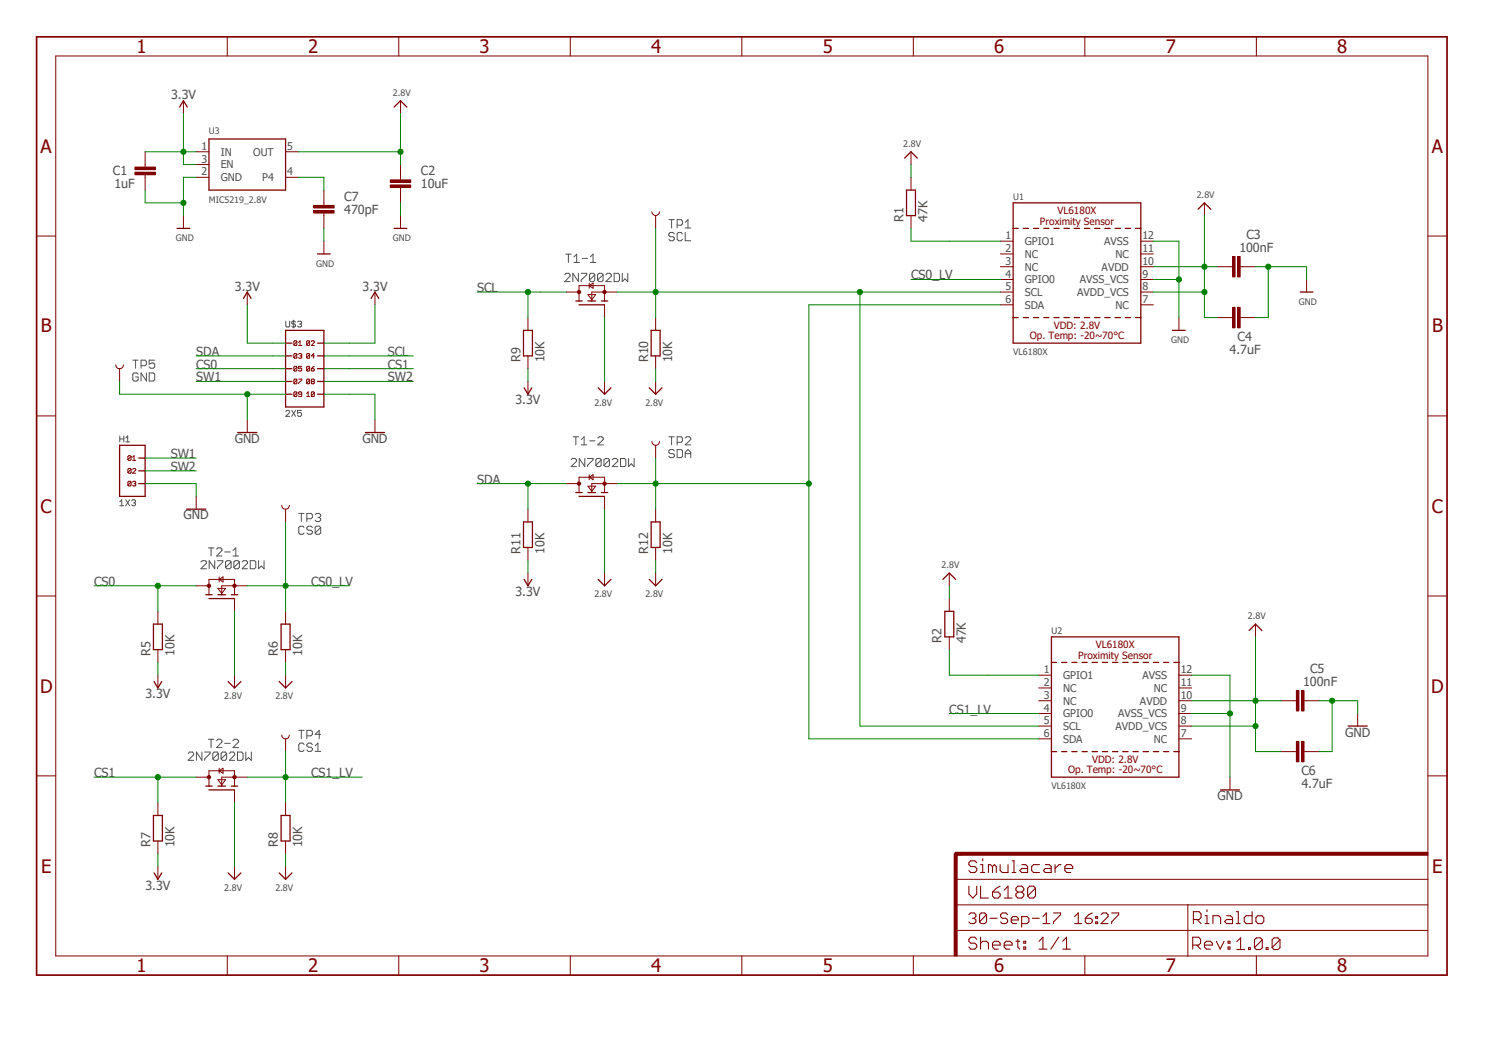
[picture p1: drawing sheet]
<svg xmlns="http://www.w3.org/2000/svg" width="297mm" height="210mm" viewBox="0 0 297 210" stroke-linecap="round" stroke-linejoin="round" font-family="sans-serif">
<path d="M7 7l281.2 187.3M288.2 7l-281.2 187.3" fill="none" stroke="#fff" stroke-width=".2"/>
<g fill="none" stroke="#505050" stroke-width=".2">
<path d="M112.4 54.7l.2-.3h.6l.2 .3v.2l-1 1.1h1M112.6 50.5h1M113.1 50.5v1.7M114.2 51.1l.5-.6v1.7M114.2 52.2h1.1M115.1 54.4v1.6l-1.1-1.6v1.6M115.6 54.4h1.1v.3l-1.1 1v.3M115.8 51.4h1.1M117.4 51.1l.6-.6v1.7M117.4 52.2h1.1M118.3 54.7v1l-.2 .3h-.6l-.2-.3M118.3 54.7l-.2-.3h-.6l-.2 .3v1"/>
<path d="M118.3 54.7l-1 1M120 54.7v1l-.3 .3h-.5l-.3-.3M120 54.7l-.3-.3h-.5l-.3 .3v1M120 54.7l-1.1 1M120.5 54.7l.3-.3h.5l.3 .3v.2l-1.1 1.1h1.1M122.2 54.4h.8l.2 .3v1l-.2 .3h-.8zM123.8 54.4v1.6l.5-.5 .6 .5v-1.6M133.1 43.7h1.1M133.6 43.7v1.6M134.2 46.5l-.3-.3h-.6l-.2 .3v.3l.2 .3h.6l.3 .2v.3l-.3 .3h-.6l-.2-.3M134.7 44.8h.8l.3-.3v-.5l-.3-.3h-.8v1.6M135.8 46.5l-.3-.3h-.5l-.3 .3v1.1l.3 .3h.5l.3-.3"/>
<path d="M136.3 46.2v1.7h1.1M136.3 44.2l.6-.5v1.6M136.3 45.3h1.1M26.4 71.6h1.1M27 71.6v1.6M27.5 74.4l-.3-.2h-.5l-.3 .2v1.1l.3 .3h.5l.3-.3v-.5h-.5M28.1 72.7h.8l.2-.3v-.5l-.2-.3h-.8v1.6M29.1 74.2v1.6l-1-1.6v1.6M29.7 74.2h.8l.3 .2v1.1l-.3 .3h-.8zM30.8 71.6h-1.1v.8l.5-.2h.3l.3 .2v.6l-.3 .2h-.5l-.3-.2M56.9 63.9v1l.2 .1h.3l.2-.1v-1M58.4 63.7v1.5"/>
<path d="M58.8 64.1l-.2-.2h-.4l-.2 .2 .2 .3h.4l.2 .2v.3l-.2 .1h-.4l-.2-.1M59.2 64.1l.2-.2h.4l.2 .2v.2l-.2 .1M59.6 64.4h.2M59.8 64.4l.2 .2v.3l-.2 .1h-.4l-.2-.1M23.8 99.8l.4-.4v1.2M23.8 86.7v1.2M23.8 87.3h.8M24.6 86.7v1.2M25 99.4l.8 1.2M25 87.1l.4-.4v1.2M25 87.9h.8M25.8 99.4l-.8 1.2"/>
<path d="M26.2 99.6l.2-.2h.4l.2 .2-.2 .4M26.6 100h.2M26.8 100l.2 .2-.2 .4h-.4l-.2-.2M56.9 81.8l.2-.2h.3l.2 .2v.2l-.7 .8h.7M58 81.6l.8 1.2M58.8 81.6l-.8 1.2M60 81.6h-.8v.6l.4-.2 .4 .2v.4l-.2 .2h-.4l-.2-.2M113.6 91.4l.3-.2h.5l.3 .2v.3l-1.1 1.1h1.1M114 86.9h1.1M114.6 86.9v1.6M115.7 88.5h1M115.7 87.4l.5-.5v1.6"/>
<path d="M116.3 91.2v1.6l-1.1-1.6v1.6M116.9 91.2h1.1v.2l-1.1 1.1v.3M117.3 87.7h1.1M118.9 87.1l.3-.2h.5l.3 .2v.3l-1.1 1.1h1.1M119.6 91.4v1.1l-.3 .3h-.5l-.3-.3M119.6 91.4l-.3-.2h-.5l-.3 .2v1.1M119.6 91.4l-1.1 1.1M121.2 91.4v1.1l-.2 .3h-.6l-.3-.3M121.2 91.4l-.2-.2h-.6l-.3 .2v1.1M121.2 91.4l-1.1 1.1M121.8 91.4l.3-.2h.5l.3 .2v.3l-1.1 1.1h1.1M123.4 91.2h.8l.3 .2v1.1l-.3 .3h-.8z"/>
<path d="M125.1 91.2v1.6l.5-.6 .6 .6v-1.6M133.1 86.9h1.1M133.6 86.9v1.6M134.2 89.7l-.3-.3h-.6l-.2 .3v.3l.2 .2h.6l.3 .3v.3l-.3 .2h-.6l-.2-.2M134.7 88h.8l.3-.3v-.6l-.3-.2h-.8v1.6M134.7 89.4h.8l.3 .3v1.1l-.3 .2h-.8zM136.3 91v-1l.6-.6 .5 .6v1M136.3 90.2h1.1M136.3 87.1l.3-.2h.6l.2 .2v.3l-1.1 1.1h1.1M23.8 100.6h.8M40 111.8l.3-.3h.5l.3 .3v.2l-1.1 1.1h1.1M41.4 109h1.1"/>
<path d="M42 109v1.6M42.7 111.5v1.6l-1.1-1.6v1.6M43.1 109.2l.2-.2h.6l.3 .2v.3l-1.1 1.1h1.1M43.3 111.5h1v.3l-1 1.1v.2M44.7 109.8h1.1M46 111.8v1.1l-.3 .2h-.5l-.3-.2M46 111.8l-.3-.3h-.5l-.3 .3v1.1M46 111.8l-1.1 1.1M46.4 110.6h1.1M46.4 109.5l.5-.5v1.6M47.6 111.8v1.1l-.3 .2h-.5l-.3-.2M47.6 111.8l-.3-.3h-.5l-.3 .3v1.1"/>
<path d="M47.6 111.8l-1.1 1.1M48.2 111.8l.2-.3h.6l.2 .3v.2l-1 1.1h1M49.8 111.5h.8l.3 .3v1.1l-.3 .2h-.8zM51.4 111.5v1.6l.6-.5 .5 .5v-1.6M59.4 102.1h1.1M59.9 102.1v1.6M60.5 104.9l-.3-.3h-.5l-.3 .3v1.1l.3 .3h.5l.3-.3M61 103.2h.8l.3-.3v-.5l-.3-.3h-.8v1.6M62.1 104.9l-.3-.3h-.5l-.3 .3v.3l.3 .3h.5l.3 .2v.3l-.3 .3h-.5l-.3-.3M62.7 102.4l.2-.3h.6l.3 .3v.3l-.3 .2M63.2 102.9h.3M63.5 102.9l.3 .3v.3l-.3 .2h-.6l-.2-.2"/>
<path d="M63.8 104.9l-.3-.3h-.6l-.2 .3v1.1M63.8 104.9v1.1l-.3 .3h-.6l-.2-.3M63.8 104.9l-1.1 1.1M37.4 149.9l.3-.3h.6l.2 .3v.2l-1.1 1.1h1.1M40.2 149.6v1.6l-1.1-1.6v1.6M40.7 149.6h1.1v.3l-1.1 1v.3M41.4 147h1.1M42 147v1.7M43.1 147.3l.2-.3h.6l.3 .3v.3l-1.1 1.1h1.1M43.4 149.9v1l-.2 .3h-.6l-.3-.3M43.4 149.9l-.2-.3h-.6l-.3 .3v1M43.4 149.9l-1.1 1"/>
<path d="M44.7 147.8h1.1M45.1 149.9v1l-.3 .3h-.6l-.2-.3M45.1 149.9l-.3-.3h-.6l-.2 .3v1M45.1 149.9l-1.1 1M45.6 149.9l.3-.3h.5l.3 .3v.2l-1.1 1.1h1.1M46.4 147.3l.2-.3h.6l.3 .3v.3l-1.1 1.1h1.1M47.2 149.6h.9l.2 .3v1l-.2 .3h-.9zM48.9 149.6v1.6l.5-.5 .6 .5v-1.6M59.4 145.2h1.1M59.9 145.2v1.7M60.5 148.1l-.3-.3h-.5l-.3 .3v1l.3 .3h.5l.3-.3M61 146.3h.8l.3-.3v-.5l-.3-.3h-.8v1.7"/>
<path d="M62.1 148.1l-.3-.3h-.5l-.3 .3v.2l.3 .3h.5l.3 .3v.2l-.3 .3h-.5l-.3-.3M62.7 149.4h1.1M62.7 148.3l.5-.5v1.6M63.8 146h-1.1l.8-.8v1.7"/>
</g>
<path d="M189.8 169.8h.6v20.3h-.6z" fill-rule="evenodd" fill="#800000"/>
<path d="M189.8 169.8h.6v20.3h-.6z" fill="none" stroke="#800000" stroke-width=".2"/>
<path d="M190.1 169.5h94v.6h-94z" fill-rule="evenodd" fill="#800000"/>
<g fill="none" stroke="#800000" stroke-width=".2">
<path d="M11.1 11.1h273v179h-273zM45.2 7.3v3.8M79.3 7.3v3.8M113.5 7.3v3.8M147.6 7.3v3.8M181.7 7.3v3.8M215.8 7.3v3.8M249.9 7.3v3.8M36.5 20v2.6M39 30.2h2.6M39 32.7h2.6M39 35.3h2.6"/>
<path d="M56.8 30.2h2.6M56.8 35.3h2.6M79.7 20v2.6M181.2 30.2v2.5M7.3 46.9h3.8M36.5 42.9v2.5M79.7 42.9v2.5M115.2 59.9v-3.1h5.1v3.1M117 58.6h1.5l-.8 1zM117.2 56.3v1M117.2 56.8l.8-.5v1zM120.3 58.1h-2.6v1.8"/>
<path d="M129.7 42.1a.76 .76 0 0 0 .7 .8 .76 .76 0 0 0 .8-.8M130.4 42.9v2.5M199 48h2.5M199 50.5h2.5M199 53h2.5M199 55.6h2.5M199 58.1h2.5M226.9 48h2.5M226.9 50.5h2.5M226.9 53h2.5M226.9 55.6h2.5M226.9 58.1h2.5"/>
<path d="M239.6 40.3v2.6M259.9 55.6v2.5M284.1 46.9h3.8M105 63.2v2.5M105 70.8v2.5M105 75.9v2.5M120.3 75.9v2.5M130.4 63.2v2.5M130.4 70.8v2.5M130.4 75.9v2.5M199 60.6h2.5M226.9 60.6h2.5"/>
<path d="M234.5 63.2v2.5M7.3 82.7h3.8M129.7 87.8a.76 .76 0 0 0 .7 .8 .76 .76 0 0 0 .8-.8M130.4 88.6v2.5M284.1 82.7h3.8M7.3 118.5h3.8M56 100.5a.76 .76 0 0 0 .8 .8 .76 .76 0 0 0 .8-.8M56.8 101.3v2.5M105 101.3v2.5M105 108.9v2.5M105 114v2.5M120.3 114v2.5"/>
<path d="M130.4 101.3v2.5M130.4 108.9v2.5M130.4 114v2.5M188.8 114v2.5M284.1 118.5h3.8M31.4 121.6v2.5M31.4 129.2v2.5M31.4 134.3v2.5M46.7 134.3v2.5M56.8 121.6v2.5M56.8 129.2v2.5M56.8 134.3v2.5"/>
<path d="M206.6 134.3h2.6M206.6 136.8h2.6M206.6 139.4h2.6M234.5 134.3h2.6M234.5 136.8h2.6M234.5 139.4h2.6M249.8 124.1v2.6M7.3 154.3h3.8M31.4 159.6v2.6M56 146.2a.76 .76 0 0 0 .8 .7 .76 .76 0 0 0 .8-.7M56.8 146.9v2.6M56.8 159.6v2.6"/>
<path d="M206.6 141.9h2.6M206.6 144.4h2.6M206.6 146.9h2.6M234.5 141.9h2.6M234.5 144.4h2.6M234.5 146.9h2.6M244.7 154.6v2.5M270.1 141.9v2.5M284.1 154.3h3.8M31.4 167.3v2.5M31.4 172.3v2.6M46.7 172.3v2.6"/>
<path d="M56.8 167.3v2.5M56.8 172.3v2.6M190.1 169.5h94v.6h-94zM190.1 180h94M190.1 174.9h94M236.3 180v10.2M45.2 190.1v3.8M79.3 190.1v3.8M113.5 190.1v3.8M147.6 190.1v3.8M181.7 190.1v3.8M190.1 185h94"/>
<path d="M215.8 190.1v3.8M249.9 190.1v3.8"/>
</g>
<path d="M191.4 169.8h-1.3v1.3" fill="none" stroke="#800000" stroke-width=".64"/>
<g fill="none" stroke="#800000" stroke-width=".21">
<path d="M192.7 176.2v1.6l.8 .8 .8-.8v-1.6M194.3 171.6l-.4-.4h-.8l-.4 .4v.4l.4 .3h.8l.4 .4v.4l-.4 .4h-.8l-.4-.4M195.1 176.2v2.4h1.5M195.1 173.5h.8M195.1 172h.4v1.5M195.5 170.8v.4M197.4 177.4h1.2l.4 .4v.4l-.4 .4h-.8l-.4-.4zM197.4 172.3v1.2M197.4 172.3l.4-.3 .4 .3v1.2M197.4 172.3l-.4-.3h-.4v1.5M199 176.2l-.8 .5-.8 .7M199 172v1.1l.4 .4h1.1v-1.5"/>
<path d="M199.8 178.6h1.5M199.8 177l.7-.8v2.4M201.3 171.2h.4v2.3M201.3 173.5h.8M202.5 177.4l-.4 .4v.4l.4 .4h.8l.4-.4v-.4l-.4-.4M202.5 177.4h.8M202.5 177.4l-.4-.4v-.3l.4-.5h.8l.4 .5v.3l-.4 .4M203.3 172h.7l.4 .3v1.2h-1.1l-.4-.4 .4-.4h1.1M206 176.7v1.5l-.4 .4h-.7l-.5-.4M206 176.7l-.4-.5h-.7l-.5 .5v1.5M206 176.7l-1.6 1.5M206.8 172h-1.2l-.4 .3v.8l.4 .4h1.2"/>
<path d="M207.9 172h.8l.4 .3v1.2h-1.2l-.3-.4 .3-.4h1.2M209.9 172v1.5M211.1 172h-.4l-.8 .7M211.8 172.7h1.6v-.4l-.4-.3h-.8l-.4 .3v.8l.4 .4h.8M192.7 181.9l.4-.3h.7l.3 .3v.4l-.3 .3M193.4 182.6h.4M193.8 182.6l.3 .4v.3l-.3 .4h-.7l-.4-.4M194.3 186.8l-.4-.4h-.8l-.4 .4v.4l.4 .4h.8l.4 .4v.3l-.4 .5h-.8l-.4-.5M195.1 186.4v2.4M195.1 187.6l.4-.4h.8l.3 .4v1.2M196.3 181.9l-.4-.3h-.7l-.3 .3v1.4M196.3 181.9v1.4l-.4 .4h-.7l-.3-.4"/>
<path d="M196.3 181.9l-1.4 1.4M196.9 182.6h1.5M197.4 188h1.6v-.4l-.4-.4h-.8l-.4 .4v.7l.4 .5h.8M199.8 188h1.5v-.4l-.4-.4h-.7l-.4 .4v.7l.4 .5h.7M200.4 181.9l-.3-.3h-.7l-.3 .3v.4l.3 .3h.7l.3 .4v.3l-.3 .4h-.7l-.3-.4M201.2 183h1.4v-.4l-.4-.3h-.7l-.3 .3v.7l.3 .4h.7M202.1 187.2h.8M202.5 186.8v1.5l.4 .5M203.2 183.7h1.1l.4-.4v-.7l-.4-.3h-1.1v2.1M203.7 187.2h.3v.4h-.3zM203.7 188.3h.3v.5h-.3zM205.4 182.6h1.4"/>
<path d="M206.7 187.2l.8-.8v2.4M206.7 188.8h1.6M207.5 183.7h1.4M207.5 182.3l.7-.7v2.1M209.6 181.6h1.4v.3l-1.4 1.4v.4M210.6 186.4l-1.6 2.4M211.4 188.8h1.5M211.4 187.2l.8-.8v2.4M213.8 183.7h1.4M213.8 182.3l.7-.7v2.1M215.9 182.6h1.1l.3 .4v.3l-.3 .4h-.8l-.3-.4zM217.3 181.6l-.7 .3-.7 .7"/>
<path d="M218 182.3h.4v.3h-.4zM218 183.3h.4v.4h-.4zM219 181.9l.4-.3h.7l.3 .3v.4l-1.4 1.4h1.4M221.1 181.6h1.4v.3l-1.4 1.4v.4M237.3 188h1.2l.3-.4v-.8l-.3-.4h-1.2v2.4M237.4 182.9h1.1l.4-.4v-.8l-.4-.4h-1.1v2.4M238.1 188l.7 .8M238.2 182.9l.7 .8M239.6 188h1.6v-.4l-.4-.4h-.8l-.4 .4v.7l.4 .5h.8M239.7 183.7h.8M239.7 182.1h.4v1.6M240.1 180.9v.4"/>
<path d="M241.3 183.7v-1.6h1.1l.4 .4v1.2M242 187.2l.7 1.6 .8-1.6M244 182.1h.8l.4 .4v1.2h-1.2l-.4-.4 .4-.4h1.2M244.3 188.3h.4v.5h-.4zM244.3 187.2h.4v.4h-.4zM246 183.7h.7M246 181.3h.3v2.4M246 187.3l.8-.8v2.3M246 188.8h1.6M248.4 188.5h.4v.3h-.4zM249.1 181.3v2.4h-1.2l-.4-.4v-.8l.4-.4h1.2M249.9 182.5l.3-.4h.8l.4 .4v.8l-.4 .4h-.8l-.3-.4z"/>
<path d="M251.1 186.9v1.6l-.4 .3h-.8l-.3-.3M251.1 186.9l-.4-.4h-.8l-.3 .4v1.6M251.1 186.9l-1.5 1.6M251.9 188.5h.4v.3h-.4zM254.6 186.9v1.6l-.4 .3h-.8l-.3-.3M254.6 186.9l-.4-.4h-.8l-.3 .4v1.6M254.6 186.9l-1.5 1.6"/>
</g>
<path d="M7.3 7.3h280.6v186.6h-280.6z" fill="none" stroke="#800000" stroke-width=".34"/>
<g fill="none" stroke="#800000" stroke-width=".25">
<path d="M35.7 21.3l.8-1.3 .8 1.3M41.6 27.6h15.2v10.2h-15.2zM78.4 21.3l1.3-1.3 1.2 1.3M180 31.5l1.2-1.3 1.3 1.3M35.2 45.4h2.6M78.4 45.4h2.5M114.6 59.9h1.2M117 59.9h1.5M119.6 59.9h1.3M201.5 45.4h1.1M201.5 40.3h25.4v27.9h-25.4zM203.6 45.4h1"/>
<path d="M205.6 45.4h1M207.6 45.4h1.1M209.7 45.4h1M211.7 45.4h1M213.7 45.4h1.1M215.7 45.4h1.1M217.8 45.4h1M219.8 45.4h1.1M221.8 45.4h1.1M223.9 45.4h1M225.9 45.4h1M238.3 41.6l1.3-1.3 1.3 1.3"/>
<path d="M258.7 58.1h2.5M104.1 65.7h1.8v5.1h-1.8zM104.3 77.1l.7 1.3 .8-1.3M115.2 60.6h5.1M119 77.1l1.3 1.3 1.2-1.3M129.2 77.1l1.2 1.3 1.3-1.3M129.5 65.7h1.8v5.1h-1.8zM201.5 63.2h1.1M203.6 63.2h1M205.6 63.2h1M207.6 63.2h1.1M209.7 63.2h1"/>
<path d="M211.7 63.2h1M213.7 63.2h1.1M215.7 63.2h1.1M217.8 63.2h1M219.8 63.2h1.1M221.8 63.2h1.1M223.9 63.2h1M225.9 63.2h1M233.3 65.7h2.5M104.1 103.8h1.8v5.1h-1.8zM104.3 115.2l.7 1.3 .8-1.3M119 115.2l1.3 1.3 1.2-1.3"/>
<path d="M129.2 115.2l1.2 1.3 1.3-1.3M129.5 103.8h1.8v5.1h-1.8zM187.6 115.2l1.2-1.2 1.3 1.2M30.5 124.1h1.8v5.1h-1.8zM30.6 135.6l.8 1.2 .8-1.2M45.4 135.6l1.3 1.2 1.2-1.2M55.5 135.6l1.3 1.2 1.3-1.2M55.9 124.1h1.8v5.1h-1.8zM209.2 131.7h1M209.2 126.7h25.3v27.9h-25.3zM211.2 131.7h1M213.2 131.7h1"/>
<path d="M215.3 131.7h1M217.3 131.7h1M219.3 131.7h1M221.3 131.7h1.1M223.4 131.7h1M225.4 131.7h1M227.4 131.7h1.1M229.4 131.7h1.1M231.5 131.7h1M233.5 131.7h1M248.5 125.4l1.3-1.3 1.2 1.3M209.2 149.5h1"/>
<path d="M211.2 149.5h1M213.2 149.5h1M215.3 149.5h1M217.3 149.5h1M219.3 149.5h1M221.3 149.5h1.1M223.4 149.5h1M225.4 149.5h1M227.4 149.5h1.1M229.4 149.5h1.1M231.5 149.5h1M233.5 149.5h1"/>
<path d="M242.8 157.1h3.8M268.2 144.4h3.8M30.5 162.2h1.8v5.1h-1.8zM30.6 173.6l.8 1.3 .8-1.3M45.4 173.6l1.3 1.3 1.2-1.3M55.5 173.6l1.3 1.3 1.3-1.3M55.9 162.2h1.8v5.1h-1.8z"/>
</g>
<circle cx="120.3" cy="58.1" r=".33" fill="#800000"/>
<circle cx="120.3" cy="58.1" r=".33" fill="none" stroke="#800000" stroke-width=".2"/>
<circle cx="115.2" cy="58.1" r=".33" fill="#800000"/>
<g fill="none" stroke="#800000" stroke-width=".2">
<path d="M112.6 58.1h2.6M120.3 58.1h2.5M120.3 60.6v2.6M115.2 98v-3.1h5.1v3.1M117 96.7h1.5l-.8 1zM117.2 94.4v1M117.2 94.9l.8-.5v1zM120.3 96.2h-2.6v1.8"/>
<circle cx="115.2" cy="58.1" r=".33"/>
</g>
<path d="M114.6 98h1.2M115.2 98.7h5.1M117 98h1.5M119.6 98h1.3" fill="none" stroke="#800000" stroke-width=".25"/>
<circle cx="120.3" cy="96.2" r=".33" fill="#800000"/>
<circle cx="120.3" cy="96.2" r=".33" fill="none" stroke="#800000" stroke-width=".2"/>
<circle cx="115.2" cy="96.2" r=".33" fill="#800000"/>
<g fill="none" stroke="#800000" stroke-width=".2">
<path d="M112.6 96.2h2.6M120.3 96.2h2.5M120.3 98.7v2.6M41.6 118.3v-3.1h5.1v3.1M43.3 117h1.6l-.8 1zM43.6 114.7v1M43.6 115.2l.8-.5v1zM46.7 116.5h-2.6v1.8"/>
<circle cx="115.2" cy="96.2" r=".33"/>
</g>
<path d="M40.9 118.3h1.3M41.6 119h5.1M43.3 118.3h1.6M46 118.3h1.3" fill="none" stroke="#800000" stroke-width=".25"/>
<circle cx="46.7" cy="116.5" r=".33" fill="#800000"/>
<circle cx="46.7" cy="116.5" r=".33" fill="none" stroke="#800000" stroke-width=".2"/>
<circle cx="41.6" cy="116.5" r=".33" fill="#800000"/>
<g fill="none" stroke="#800000" stroke-width=".2">
<path d="M39 116.5h2.6M46.7 116.5h2.5M46.7 119v2.6M41.6 156.3v-3h5.1v3M43.3 155.1h1.6l-.8 1zM43.6 152.8v1M43.6 153.3l.8-.5v1zM46.7 154.6h-2.6v1.7"/>
<circle cx="41.6" cy="116.5" r=".33"/>
</g>
<path d="M40.9 156.3h1.3M41.6 157.1h5.1M43.3 156.3h1.6M46 156.3h1.3" fill="none" stroke="#800000" stroke-width=".25"/>
<circle cx="46.7" cy="154.6" r=".33" fill="#800000"/>
<circle cx="46.7" cy="154.6" r=".33" fill="none" stroke="#800000" stroke-width=".2"/>
<circle cx="41.6" cy="154.6" r=".33" fill="#800000"/>
<g fill="none" stroke="#800000" stroke-width=".2">
<path d="M28.9 32.7v.5M28.9 34.8v.5M181.2 35.3v2.5M181.2 42.9v2.5M188.8 119v2.6M188.8 126.7v2.5M39 154.6h2.6M46.7 154.6h2.5M46.7 157.1v2.5"/>
<circle cx="41.6" cy="154.6" r=".33"/>
</g>
<path d="M180.3 37.8h1.8v5.1h-1.8zM188 121.6h1.7v5.1h-1.7z" fill="none" stroke="#800000" stroke-width=".25"/>
<path d="M26.8 34.2h4.1v.6h-4.1z" fill-rule="evenodd" fill="#800000"/>
<path d="M26.8 34.2h4.1v.6h-4.1z" fill="none" stroke="#800000" stroke-width=".2"/>
<path d="M26.8 33.2h4.1v.5h-4.1z" fill-rule="evenodd" fill="#800000"/>
<path d="M26.8 33.2h4.1v.5h-4.1zM28.9 30.2v2.5M28.9 35.3v2.5M79.7 35.3v.5M79.7 37.3v.5" fill="none" stroke="#800000" stroke-width=".2"/>
<path d="M77.6 36.8h4.1v.5h-4.1z" fill-rule="evenodd" fill="#800000"/>
<path d="M77.6 36.8h4.1v.5h-4.1z" fill="none" stroke="#800000" stroke-width=".2"/>
<path d="M77.6 35.8h4.1v.5h-4.1z" fill-rule="evenodd" fill="#800000"/>
<path d="M77.6 35.8h4.1v.5h-4.1zM79.7 32.7v2.6M79.7 37.8v2.5M244.7 53h.5M246.7 53h.5" fill="none" stroke="#800000" stroke-width=".2"/>
<path d="M246.2 51h.5v4.1h-.5z" fill-rule="evenodd" fill="#800000"/>
<path d="M246.2 51h.5v4.1h-.5z" fill="none" stroke="#800000" stroke-width=".2"/>
<path d="M245.2 51h.5v4.1h-.5z" fill-rule="evenodd" fill="#800000"/>
<path d="M242.1 53h2.6M245.2 51h.5v4.1h-.5zM247.2 53h2.6M244.7 63.2h.5M246.7 63.2h.5" fill="none" stroke="#800000" stroke-width=".2"/>
<path d="M246.2 61.1h.5v4.1h-.5z" fill-rule="evenodd" fill="#800000"/>
<path d="M246.2 61.1h.5v4.1h-.5z" fill="none" stroke="#800000" stroke-width=".2"/>
<path d="M245.2 61.1h.5v4.1h-.5z" fill-rule="evenodd" fill="#800000"/>
<path d="M242.1 63.2h2.6M245.2 61.1h.5v4.1h-.5zM247.2 63.2h2.6M257.4 139.4h.5M259.4 139.4h.5" fill="none" stroke="#800000" stroke-width=".2"/>
<path d="M258.9 137.3h.5v4.1h-.5z" fill-rule="evenodd" fill="#800000"/>
<path d="M258.9 137.3h.5v4.1h-.5z" fill="none" stroke="#800000" stroke-width=".2"/>
<path d="M257.9 137.3h.5v4.1h-.5z" fill-rule="evenodd" fill="#800000"/>
<path d="M254.8 139.4h2.6M257.9 137.3h.5v4.1h-.5zM259.9 139.4h2.6M257.4 149.5h.5M259.4 149.5h.5" fill="none" stroke="#800000" stroke-width=".2"/>
<path d="M258.9 147.4h.5v4.1h-.5z" fill-rule="evenodd" fill="#800000"/>
<path d="M258.9 147.4h.5v4.1h-.5z" fill="none" stroke="#800000" stroke-width=".2"/>
<path d="M257.9 147.4h.5v4.1h-.5z" fill-rule="evenodd" fill="#800000"/>
<path d="M64.4 40.3v.6M64.4 42.4v.5M254.8 149.5h2.6M257.9 147.4h.5v4.1h-.5zM259.9 149.5h2.6" fill="none" stroke="#800000" stroke-width=".2"/>
<path d="M62.4 41.9h4.1v.5h-4.1z" fill-rule="evenodd" fill="#800000"/>
<path d="M62.4 41.9h4.1v.5h-4.1z" fill="none" stroke="#800000" stroke-width=".2"/>
<path d="M62.4 40.9h4.1v.5h-4.1z" fill-rule="evenodd" fill="#800000"/>
<g fill="none" stroke="#800000" stroke-width=".2">
<path d="M64.4 37.8v2.5M49.2 58.1v2.5M62.4 40.9h4.1v.5h-4.1zM64.4 42.9v2.5M64.4 48v2.5M74.6 58.1v2.5M23 72.6a.76 .76 0 0 0 .8 .7 .76 .76 0 0 0 .8-.7M23.8 73.3v2.6M59.1 67.9l-.2-.1h-.3l-.1 .8M59.1 70.5l-.2-.2h-.3l-.1 .8M59.1 73l-.2-.1h-.3l-.1 .8M59.1 75.6l-.2-.2h-.3l-.1 .8"/>
<path d="M59.1 78.1l-.2-.2h-.3l-.1 .8M59.1 67.9v.7l-.2 .1-.4-.1M59.1 70.5v.6l-.2 .1-.4-.1M59.1 73v.7l-.2 .1-.4-.1M59.1 75.6v.6l-.2 .1-.4-.1M59.1 78.1v.6l-.2 .2-.4-.2M59.1 67.9l-.6 .7M59.1 70.5l-.6 .6M59.1 73l-.6 .7M59.1 75.6l-.6 .6M59.1 78.1l-.6 .6M59.4 68.7h.6"/>
<path d="M59.4 68.1l.3-.3v.9M59.4 70.5l.1-.2h.4l.1 .2-.1 .3M59.4 75.4h.6l-.6 .9M59.7 70.8h.2M59.9 70.8l.1 .2-.1 .2-.5-.1M60 72.9h-.6v.4l.3-.1 .3 .1v.4l-.1 .1-.5-.1M60 78.4h-.5l-.1-.1 .1-.4h.4l.1 .2v.6l-.1 .2-.5-.2M61 78.9h.6M61 78.3l.3-.4v1M61.6 67.9l-.1-.1h-.4l-.1 .8M61.6 67.9v.7l-.1 .1-.5-.1M61.6 70.5v.6l-.1 .1-.5-.1"/>
<path d="M61.6 70.5l-.1-.2h-.4l-.1 .8M61.6 73l-.1-.1h-.4l-.1 .8M61.6 75.6l-.1-.2h-.4l-.1 .8M61.6 73v.7l-.1 .1-.5-.1M61.6 75.6v.6l-.1 .1-.5-.1M61.6 67.9l-.6 .7M61.6 70.5l-.6 .6M61.6 73l-.6 .7M61.6 75.6l-.6 .6M61.9 67.9l.2-.1h.3l.1 .3-.6 .6h.6M61.9 73.3h.5l.1 .4-.4 .1zM62.1 75.9l-.2-.2 .2-.3h.3l.1 .2-.1 .3"/>
<path d="M62.1 75.9l-.2 .1 .2 .3 .4-.1-.1-.3M62.1 75.9h.3M62.5 78.1v.6l-.1 .2-.5-.2M62.5 70.8h-.6l.5-.5v.9M62.5 72.9l-.6 .4M62.5 78.1l-.1-.2h-.3l-.2 .8M62.5 78.1l-.6 .6M26.1 90.8l-.2-.2h-.3l-.2 .2v.6M26.1 93.3l-.2-.1h-.3l-.2 .1v.6M26.1 95.9l-.2-.2h-.3l-.2 .2v.6M26.1 90.8v.6l-.2 .2h-.3l-.2-.2M26.1 93.3v.6l-.2 .2h-.3l-.2-.2"/>
<path d="M26.1 95.9v.6l-.2 .1h-.3l-.2-.1M26.1 90.8l-.7 .6M26.1 93.3l-.7 .6M26.1 95.9l-.7 .6M26.4 91.6h.6M26.4 90.9l.3-.3v1M26.4 93.3l.1-.1h.3l.2 .1-.6 .8h.6M26.4 95.9l.1-.2h.3l.2 .2-.2 .3M26.7 96.2h.1M26.8 96.2l.2 .2-.2 .2h-.3l-.1-.1M39 98.7v2.6M49.2 83.5v2.5"/>
<path d="M74.6 83.5v2.5"/>
</g>
<g fill="none" stroke="#800000" stroke-width=".25">
<path d="M48.4 59.4l.8-1.3 .8 1.3M63.2 50.5h2.5M73.8 59.4l.8-1.3 .8 1.3M56.8 65.7h7.6v15.2h-7.6zM56.8 68.2h1.3M56.8 70.8h1.3M56.8 73.3h1.3M56.8 75.9h1.3M56.8 78.4h1.3M63.2 68.2h1.2M63.2 70.8h1.2M63.2 73.3h1.2"/>
<path d="M63.2 75.9h1.2M63.2 78.4h1.2M23.8 88.6h5.1v10.1h-5.1zM27.6 91.1h1.3M27.6 93.6h1.3M27.6 96.2h1.3M47.3 86h3.8M72.7 86h3.8M37.1 101.3h3.8"/>
</g>
<path d="M181.2 32.7v2.6M229.4 53h12.7M239.6 42.9v10.1" fill="none" stroke="#008000" stroke-width=".2"/>
<circle cx="239.6" cy="53" r=".51" fill="#008000"/>
<g fill="none" stroke="#008000" stroke-width=".2">
<path d="M229.4 58.1h10.2M239.6 53v10.2h2.5"/>
<circle cx="239.6" cy="53" r=".51"/>
</g>
<circle cx="239.6" cy="58.1" r=".51" fill="#008000"/>
<g fill="none" stroke="#008000" stroke-width=".2">
<path d="M188.8 116.5v2.5M237.1 139.4h12.7M249.8 126.7v17.7h-12.7"/>
<circle cx="239.6" cy="58.1" r=".51"/>
</g>
<circle cx="249.8" cy="139.4" r=".51" fill="#008000"/>
<g fill="none" stroke="#008000" stroke-width=".2">
<path d="M249.8 139.4h5M249.8 144.4v5.1h5"/>
<circle cx="249.8" cy="139.4" r=".51"/>
</g>
<circle cx="249.8" cy="144.4" r=".51" fill="#008000"/>
<g fill="none" stroke="#008000" stroke-width=".2">
<path d="M59.4 30.2h20.3M79.7 22.6v10.1M120.3 63.2v12.7M130.4 73.3v2.6M120.3 101.3v12.7M130.4 111.4v2.6M46.7 121.6v12.7M56.8 131.7v2.6M46.7 159.6v12.7M56.8 169.8v2.5"/>
<circle cx="249.8" cy="144.4" r=".51"/>
</g>
<circle cx="79.7" cy="30.2" r=".51" fill="#008000"/>
<g fill="none" stroke="#008000" stroke-width=".2">
<path d="M229.4 55.6h5.1M229.4 48h5.1v15.2"/>
<circle cx="79.7" cy="30.2" r=".51"/>
</g>
<circle cx="234.5" cy="55.6" r=".51" fill="#008000"/>
<g fill="none" stroke="#008000" stroke-width=".2">
<path d="M28.9 37.8v2.5h7.6M39 35.3h-2.5v7.6"/>
<circle cx="234.5" cy="55.6" r=".51"/>
</g>
<circle cx="36.5" cy="40.3" r=".51" fill="#008000"/>
<g fill="none" stroke="#008000" stroke-width=".2">
<path d="M79.7 40.3v2.6M237.1 134.3h7.6v20.3M237.1 141.9h7.6"/>
<circle cx="36.5" cy="40.3" r=".51"/>
</g>
<circle cx="244.7" cy="141.9" r=".51" fill="#008000"/>
<g fill="none" stroke="#008000" stroke-width=".2">
<path d="M262.5 139.4h7.6v2.5M265 139.4v10.1h-2.5"/>
<circle cx="244.7" cy="141.9" r=".51"/>
</g>
<circle cx="265" cy="139.4" r=".51" fill="#008000"/>
<g fill="none" stroke="#008000" stroke-width=".2">
<path d="M249.8 53h10.1M252.3 53v10.2h-2.5"/>
<circle cx="265" cy="139.4" r=".51"/>
</g>
<circle cx="252.3" cy="53" r=".51" fill="#008000"/>
<g fill="none" stroke="#008000" stroke-width=".2">
<path d="M64.4 45.4v2.6M259.9 53v2.6M23.8 75.9v2.5h33M49.2 78.4v5.1"/>
<circle cx="252.3" cy="53" r=".51"/>
</g>
<circle cx="49.2" cy="78.4" r=".51" fill="#008000"/>
<g fill="none" stroke="#008000" stroke-width=".2">
<path d="M36.5 30.2h2.5M36.5 27.6v5.1h2.5M64.4 78.4h10.2v5.1M28.9 96.2h10.1v2.5"/>
<circle cx="49.2" cy="78.4" r=".51"/>
</g>
<circle cx="36.5" cy="30.2" r=".51" fill="#008000"/>
<g fill="none" stroke="#008000" stroke-width=".2">
<path d="M28.9 30.2h7.6M36.5 22.6v5M94.9 58.1h17.7M105 58.1v5.1M181.2 45.4v2.6h17.8M49.2 60.6v7.6h7.6M74.6 60.6v7.6h-10.2M105 73.3v2.6M105 111.4v2.6M31.4 131.7v2.6M188.8 129.2v5.1h17.8M31.4 169.8v2.5"/>
<circle cx="36.5" cy="30.2" r=".51"/>
</g>
<circle cx="105" cy="58.1" r=".51" fill="#008000"/>
<g fill="none" stroke="#008000" stroke-width=".2">
<path d="M122.8 58.1h76.2M130.4 58.1v5.1M64.4 70.8h17.8"/>
<circle cx="105" cy="58.1" r=".51"/>
</g>
<circle cx="130.4" cy="58.1" r=".51" fill="#008000"/>
<g fill="none" stroke="#008000" stroke-width=".2">
<path d="M171.1 58.1v86.3h35.5"/>
<circle cx="130.4" cy="58.1" r=".51"/>
</g>
<circle cx="171.1" cy="58.1" r=".51" fill="#008000"/>
<g fill="none" stroke="#008000" stroke-width=".2">
<path d="M130.4 45.4v12.7M94.9 96.2h17.7M105 96.2v5.1"/>
<circle cx="171.1" cy="58.1" r=".51"/>
</g>
<circle cx="105" cy="96.2" r=".51" fill="#008000"/>
<g fill="none" stroke="#008000" stroke-width=".2">
<path d="M39 70.8h17.8M199 60.6h-38.1v86.3h45.7M122.8 96.2h38.1M130.4 96.2v5.1"/>
<circle cx="105" cy="96.2" r=".51"/>
</g>
<circle cx="130.4" cy="96.2" r=".51" fill="#008000"/>
<circle cx="130.4" cy="96.2" r=".51" fill="none" stroke="#008000" stroke-width=".2"/>
<circle cx="160.9" cy="96.2" r=".51" fill="#008000"/>
<g fill="none" stroke="#008000" stroke-width=".2">
<path d="M130.4 91.1v5.1M49.2 116.5h7.6v5.1"/>
<circle cx="160.9" cy="96.2" r=".51"/>
</g>
<circle cx="56.8" cy="116.5" r=".51" fill="#008000"/>
<g fill="none" stroke="#008000" stroke-width=".2">
<path d="M181.2 55.6h17.8M56.8 103.8v12.7h12.7M49.2 154.6h7.6v5"/>
<circle cx="56.8" cy="116.5" r=".51"/>
</g>
<circle cx="56.8" cy="154.6" r=".51" fill="#008000"/>
<g fill="none" stroke="#008000" stroke-width=".2">
<path d="M18.7 116.5h20.3M31.4 116.5v5.1M56.8 149.5v5.1h15.3M188.8 141.9h17.8"/>
<circle cx="56.8" cy="154.6" r=".51"/>
</g>
<circle cx="31.4" cy="116.5" r=".51" fill="#008000"/>
<g fill="none" stroke="#008000" stroke-width=".2">
<path d="M39 73.3h17.8M18.7 154.6h20.3M31.4 154.6v5"/>
<circle cx="31.4" cy="116.5" r=".51"/>
</g>
<circle cx="31.4" cy="154.6" r=".51" fill="#008000"/>
<g fill="none" stroke="#008000" stroke-width=".2">
<path d="M59.4 35.3h5v2.5M39 75.9h17.8M64.4 73.3h17.8M64.4 75.9h17.8M28.9 91.1h10.1M28.9 93.6h10.1"/>
<circle cx="31.4" cy="154.6" r=".51"/>
</g>
<g font-size="3.7" fill="#800000">
<text x="27.2" y="10.5">1</text>
<text x="61.3" y="10.5">2</text>
<text x="95.4" y="10.5">3</text>
<text x="129.5" y="10.5">4</text>
<text x="163.7" y="10.5">5</text>
<text x="197.8" y="10.5">6</text>
<text x="231.9" y="10.5">7</text>
<text x="266" y="10.5">8</text>
<text x="8.1" y="30.4">A</text>
<text x="284.9" y="30.4">A</text>
<text x="8.1" y="66.1">B</text>
<text x="284.9" y="66.1">B</text>
<text x="8.1" y="101.9">C</text>
<text x="284.9" y="101.9">C</text>
<text x="8" y="137.8">D</text>
<text x="284.7" y="137.8">D</text>
<text x="8.2" y="173.5">E</text>
<text x="284.9" y="173.5">E</text>
<text x="27.2" y="193.3">1</text>
<text x="61.3" y="193.3">2</text>
<text x="95.4" y="193.3">3</text>
<text x="129.5" y="193.3">4</text>
<text x="163.7" y="193.3">5</text>
<text x="197.8" y="193.3">6</text>
<text x="231.9" y="193.3">7</text>
<text x="266" y="193.3">8</text>
</g>
<g font-size="2.5" fill="#505050">
<text x="34" y="19.8">3.3V</text>
<text x="22.5" y="34.9">C1</text>
<text x="83.7" y="34.9">C2</text>
<text x="22.8" y="37.4">1uF</text>
<text x="68.5" y="40">C7</text>
<text x="83.7" y="37.4">10uF</text>
<text x="68.5" y="42.5">470pF</text>
<text x="179.8" y="44.2" transform="rotate(-90 179.8 44.2)">R1</text>
<text x="184.5" y="44.2" transform="rotate(-90 184.5 44.2)">47K</text>
<text x="247.9" y="47.6">C3</text>
<text x="246.6" y="50.1">100nF</text>
<text x="46.7" y="57.9">3.3V</text>
<text x="72.1" y="57.9">3.3V</text>
<text x="94.9" y="58.1">SCL</text>
<text x="181.2" y="55.6">CS0_LV</text>
<text x="39" y="70.8">SDA</text>
<text x="77.1" y="70.8">SCL</text>
<text x="244.6" y="70.4">4.7uF</text>
<text x="246.2" y="67.9">C4</text>
<text x="39" y="73.3">CS0</text>
<text x="39" y="75.9">SW1</text>
<text x="77.1" y="73.3">CS1</text>
<text x="77.1" y="75.9">SW2</text>
<text x="103.5" y="72.1" transform="rotate(-90 103.5 72.1)">R9</text>
<text x="108.3" y="72.1" transform="rotate(-90 108.3 72.1)">10K</text>
<text x="128.9" y="72.1" transform="rotate(-90 128.9 72.1)">R10</text>
<text x="133.7" y="72.1" transform="rotate(-90 133.7 72.1)">10K</text>
<text x="102.5" y="80.4">3.3V</text>
<text x="46.7" y="88.1">GND</text>
<text x="72.1" y="88.1">GND</text>
<text x="34" y="91.1">SW1</text>
<text x="34" y="93.6">SW2</text>
<text x="94.9" y="96.2">SDA</text>
<text x="36.5" y="103.3">GND</text>
<text x="103.5" y="110.2" transform="rotate(-90 103.5 110.2)">R11</text>
<text x="108.3" y="110.2" transform="rotate(-90 108.3 110.2)">10K</text>
<text x="128.9" y="110.2" transform="rotate(-90 128.9 110.2)">R12</text>
<text x="133.7" y="110.2" transform="rotate(-90 133.7 110.2)">10K</text>
<text x="18.7" y="116.5">CS0</text>
<text x="61.9" y="116.5">CS0_LV</text>
<text x="102.5" y="118.5">3.3V</text>
<text x="29.9" y="130.5" transform="rotate(-90 29.9 130.5)">R5</text>
<text x="34.7" y="130.5" transform="rotate(-90 34.7 130.5)">10K</text>
<text x="55.3" y="130.5" transform="rotate(-90 55.3 130.5)">R6</text>
<text x="60.1" y="130.5" transform="rotate(-90 60.1 130.5)">10K</text>
<text x="187.3" y="127.9" transform="rotate(-90 187.3 127.9)">R2</text>
<text x="192.2" y="127.9" transform="rotate(-90 192.2 127.9)">47K</text>
<text x="259.3" y="136.4">100nF</text>
<text x="260.7" y="133.9">C5</text>
<text x="28.9" y="138.9">3.3V</text>
<text x="188.9" y="141.9">CS1_LV</text>
<text x="267.6" y="146.5">GND</text>
<text x="18.7" y="154.6">CS1</text>
<text x="61.9" y="154.6">CS1_LV</text>
<text x="258.9" y="154.2">C6</text>
<text x="242.2" y="159.1">GND</text>
<text x="258.9" y="156.7">4.7uF</text>
<text x="29.9" y="168.5" transform="rotate(-90 29.9 168.5)">R7</text>
<text x="34.7" y="168.5" transform="rotate(-90 34.7 168.5)">10K</text>
<text x="55.3" y="168.5" transform="rotate(-90 55.3 168.5)">R8</text>
<text x="60.1" y="168.5" transform="rotate(-90 60.1 168.5)">10K</text>
<text x="28.9" y="176.9">3.3V</text>
</g>
<g font-size="2.1" fill="#505050">
<text x="40.1" y="29.8">1</text>
<text x="57.1" y="29.8">5</text>
<text x="40.1" y="32.3">3</text>
<text x="40.1" y="34.9">2</text>
<text x="43.9" y="30.9">IN</text>
<text x="43.9" y="33.5">EN</text>
<text x="50.4" y="30.9">OUT</text>
<text x="57.1" y="34.9">4</text>
<text x="43.9" y="36">GND</text>
<text x="52.2" y="36">P4</text>
<text x="200" y="47.6">1</text>
<text x="227.3" y="47.6">12</text>
<text x="200" y="50.1">2</text>
<text x="200" y="52.7">3</text>
<text x="203.9" y="48.7">GPIO1</text>
<text x="203.9" y="51.3">NC</text>
<text x="203.9" y="53.8">NC</text>
<text x="219.2" y="53.8">AVDD</text>
<text x="219.7" y="48.7">AVSS</text>
<text x="221.9" y="51.3">NC</text>
<text x="227.3" y="52.7">10</text>
<text x="227.3" y="50.1">11</text>
<text x="200" y="55.2">4</text>
<text x="200" y="57.7">5</text>
<text x="203.9" y="56.3">GPIO0</text>
<text x="203.9" y="58.8">SCL</text>
<text x="214.3" y="58.9">AVDD_VCS</text>
<text x="214.8" y="56.3">AVSS_VCS</text>
<text x="227.3" y="57.7">8</text>
<text x="227.3" y="55.2">9</text>
<text x="200" y="60.3">6</text>
<text x="203.9" y="61.4">SDA</text>
<text x="221.9" y="61.4">NC</text>
<text x="227.3" y="60.3">7</text>
<text x="207.6" y="133.9">1</text>
<text x="207.6" y="136.4">2</text>
<text x="211.5" y="135">GPIO1</text>
<text x="211.5" y="137.6">NC</text>
<text x="227.3" y="135">AVSS</text>
<text x="229.5" y="137.6">NC</text>
<text x="234.9" y="136.4">11</text>
<text x="234.9" y="133.9">12</text>
<text x="207.6" y="139">3</text>
<text x="207.6" y="141.5">4</text>
<text x="211.5" y="140.1">NC</text>
<text x="211.5" y="142.7">GPIO0</text>
<text x="222.4" y="142.7">AVSS_VCS</text>
<text x="226.8" y="140.1">AVDD</text>
<text x="234.9" y="141.5">9</text>
<text x="234.9" y="139">10</text>
<text x="207.6" y="144.1">5</text>
<text x="207.6" y="146.6">6</text>
<text x="211.5" y="145.2">SCL</text>
<text x="211.5" y="147.7">SDA</text>
<text x="221.9" y="145.2">AVDD_VCS</text>
<text x="229.5" y="147.7">NC</text>
<text x="234.9" y="146.6">7</text>
<text x="234.9" y="144.1">8</text>
</g>
<g font-size="2" fill="#800000">
<text x="206.9" y="44.7">Proximity Sensor</text>
<text x="210.4" y="42.5">VL6180X</text>
<text x="209.6" y="65.4">VDD: 2.8V</text>
<text x="204.9" y="67.5">Op. Temp: -20~70°C</text>
<text x="214.5" y="131">Proximity Sensor</text>
<text x="218" y="128.9">VL6180X</text>
<text x="212.5" y="153.8">Op. Temp: -20~70°C</text>
<text x="217.3" y="151.7">VDD: 2.8V</text>
</g>
<g font-size="1.8" fill="#505050">
<text x="78.1" y="19">2.8V</text>
<text x="41.6" y="26.6">U3</text>
<text x="179.7" y="29.2">2.8V</text>
<text x="41.6" y="40.3">MIC5219_2.8V</text>
<text x="201.5" y="39.8">U1</text>
<text x="238.1" y="39.3">2.8V</text>
<text x="35" y="48">GND</text>
<text x="78.1" y="48">GND</text>
<text x="62.9" y="53">GND</text>
<text x="258.4" y="60.6">GND</text>
<text x="201.5" y="70.6">VL6180X</text>
<text x="233" y="68.2">GND</text>
<text x="118.2" y="80.7">2.8V</text>
<text x="128.4" y="80.7">2.8V</text>
<text x="187.3" y="112.9">2.8V</text>
<text x="118.2" y="118.8">2.8V</text>
<text x="128.4" y="118.8">2.8V</text>
<text x="248.2" y="123.1">2.8V</text>
<text x="209.2" y="126.2">U2</text>
<text x="44.6" y="139.1">2.8V</text>
<text x="54.8" y="139.1">2.8V</text>
<text x="209.2" y="156.9">VL6180X</text>
<text x="44.6" y="177.2">2.8V</text>
<text x="54.8" y="177.2">2.8V</text>
</g>
</svg>
